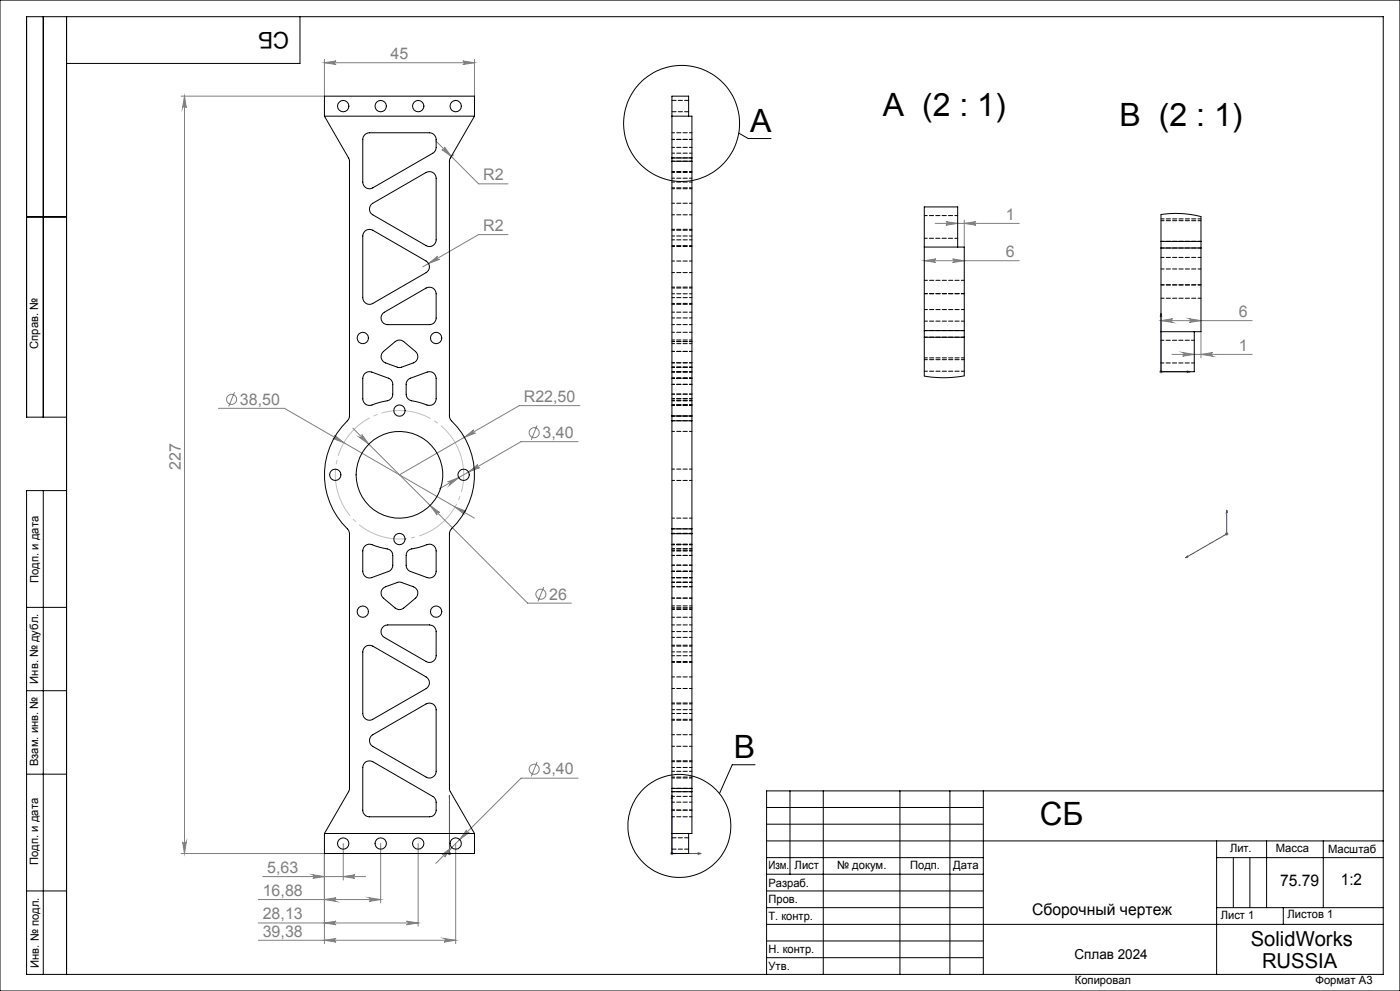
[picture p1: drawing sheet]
<svg xmlns="http://www.w3.org/2000/svg" width="420mm" height="297mm" viewBox="0 0 420 297" stroke-linecap="round" stroke-linejoin="round" font-family="sans-serif">
<g fill="none" stroke="#808080" stroke-width=".3">
<path d="M97.3 18.8l3.5-.5a.53 .53 0 0 0-.5 .5 .53 .53 0 0 0 .5 .5zM97.3 17.8v11h-43M97.3 18.8h45M138.9 18.3l3.4 .5-3.4 .5a.53 .53 0 0 0 .5-.5 .53 .53 0 0 0-.5-.5zM142.3 17.8v11M55.4 28.8l.5 3.5a.55 .55 0 0 0-.6-.5 .55 .55 0 0 0-.5 .5zM55.4 28.8v227M130.7 42.2l12.9 12.9h8.8M133.3 44.1l2.1 2.8-2.8-2.1a.54 .54 0 0 0 .7 0 .54 .54 0 0 0 0-.7zM136.2 46.4l-1.1 .9M128.6 79l2.7-2.2a.55 .55 0 0 0-.1 .7 .55 .55 0 0 0 .7 .2zM152.4 70.3h-8.8l-16.8 9.7"/>
<path d="M277.3 78.1l3.5-.5a.53 .53 0 0 0-.5 .5 .53 .53 0 0 0 .5 .6zM277.3 78.1h28.5M280.6 67h25.2M283.8 66.4l3.5 .6-3.5 .5a.53 .53 0 0 0 .5-.5 .53 .53 0 0 0-.5-.6zM285.8 77.6l3.5 .5-3.5 .6a.53 .53 0 0 0 .5-.6 .53 .53 0 0 0-.5-.5zM289.3 66v8M289.3 67l3.5-.6a.53 .53 0 0 0-.5 .6 .53 .53 0 0 0 .5 .5zM348.3 96.1h27.3M348.3 96.1l3.5-.6a.55 .55 0 0 0-.5 .6 .55 .55 0 0 0 .5 .5zM356.8 95.5l3.5 .6-3.5 .5a.55 .55 0 0 0 .5-.5 .55 .55 0 0 0-.5-.6zM360.3 99.4v7.8M70.3 117.5l-1.7 4.3"/>
<path d="M347.8 111.4h1M347.9 111.1l.8 .7M348.3 110.9v1M348.7 111.1l-.8 .7M351.6 106.2h24M354.8 105.7l3.5 .5-3.5 .5a.55 .55 0 0 0 .5-.5 .55 .55 0 0 0-.5-.5zM360.3 106.2l3.5-.5a.55 .55 0 0 0-.5 .5 .55 .55 0 0 0 .5 .5zM65.5 122.4h19.8l57 32.9M100.4 130.5l2.8 2.2-3.3-1.3a.55 .55 0 0 0 .7-.2 .55 .55 0 0 0-.2-.7zM105.9 128.3l52.4 52.5h13.1M108.5 130.2l2.1 2.9-2.8-2.1a.55 .55 0 0 0 .7 0 .55 .55 0 0 0 0-.8zM139.3 131.1l2.8-2.3a.55 .55 0 0 0-.2 .8 .55 .55 0 0 0 .7 .2z"/>
<path d="M161.1 127.5l-1.7 4.3M173.4 132.4h-17.1l-24.5 14.1M174 121.6h-18.2l-36 20.7M129 151.5l2.9 2.1a.52 .52 0 0 0-.8 0 .52 .52 0 0 0 0 .7zM134.3 144.4l3.3-1.2-2.7 2.2a.55 .55 0 0 0 .1-.8 .55 .55 0 0 0-.7-.2zM136.5 151.9l3.3 1.3a.55 .55 0 0 0-.7 .2 .55 .55 0 0 0 .2 .8zM140.5 141.5l2.8-2.3a.53 .53 0 0 0-.1 .8 .53 .53 0 0 0 .7 .2zM367.7 159.7l.7 .7M368 159.5v1M368.4 159.7l-.7 .7M163.1 175.9l-1.7 4.3M367.5 160h1"/>
<path d="M161.1 228.4l-1.7 4.3M173.4 233.2h-17.1l-25.6 25.6M54.3 255.8h43v27M54.8 252.3a.55 .55 0 0 0 .5 .5 .55 .55 0 0 0 .6-.5l-.5 3.5zM103 252.8v10.9M114.2 252.8v17.8M125.4 252.8v24.8M132.6 256.1l2.9-2.1-2.1 2.9a.54 .54 0 0 0 0-.8 .54 .54 0 0 0-.8 0zM134.3 255.8h1M134.5 255.4l.7 .7M134.8 255.3v1M135.2 255.4l-.7 .7"/>
<path d="M136.7 252.8v30M140 248.7a.54 .54 0 0 0 0 .8 .54 .54 0 0 0 .8 0l-2.9 2.1zM201.1 255.8h1M201.2 255.4l.7 .7M201.6 255.3v1M201.9 255.4l-.7 .7M77.5 269.6h36.7M77.5 276.6h47.9M78.8 262.7h30.9M93.8 262.2l3.5 .5-3.5 .5a.53 .53 0 0 0 .5-.5 .53 .53 0 0 0-.5-.5zM97.3 269.6l3.5-.5a.55 .55 0 0 0-.5 .5 .55 .55 0 0 0 .5 .6zM97.3 276.6l3.5-.5a.53 .53 0 0 0-.5 .5 .53 .53 0 0 0 .5 .5z"/>
<path d="M103 262.7l3.5-.5a.53 .53 0 0 0-.5 .5 .53 .53 0 0 0 .5 .5zM110.7 269.1l3.5 .5-3.5 .6a.55 .55 0 0 0 .5-.6 .55 .55 0 0 0-.5-.5zM122 276.1l3.4 .5-3.4 .5a.53 .53 0 0 0 .5-.5 .53 .53 0 0 0-.5-.5zM77.5 281.8h59.2M97.3 281.8l3.5-.5a.53 .53 0 0 0-.5 .5 .53 .53 0 0 0 .5 .5zM133.2 281.3l3.5 .5-3.5 .5a.53 .53 0 0 0 .5-.5 .53 .53 0 0 0-.5-.5z"/>
<circle cx="69.5" cy="119.7" r="1.51"/>
<circle cx="160.3" cy="129.7" r="1.49"/>
<circle cx="162.3" cy="178.1" r="1.51"/>
<circle cx="160.3" cy="230.5" r="1.49"/>
</g>
<g fill="none" stroke="#000" stroke-width=".3">
<path d="M0 0h420v297h-420zM13 5v120M20 5v287M90 5v14h-70M221.6 39.9l2.9 1.6h6.8M8 65h12M20 125h-12v-120h407v287h-407v-145h12M13 147v145M8 182h12M8 207h12M8 232h12M226.5 229.2h-6.8l-3.9 8.6"/>
<path d="M237 237v25M247 237v55M270 237v55M285 237v55M295 237v55M415 237h-185v55M230 257h65M230 242h65M230 247h65M230 252h185M365 252v40M365 257h50"/>
<path d="M370 257v15M375 257v15M380 252v20M397 252v20M8 267h12M230 262h65M230 267h65M230 272h65M230 277h185M365 272h50M385 272v5M230 282h65"/>
<path d="M230 287h65"/>
<circle cx="204.5" cy="37" r="17.4"/>
<circle cx="203.8" cy="247.5" r="15.4"/>
</g>
<path d="M138.3 136.7a19.2 19.2 0 0 0-32.2-7.8 19.2 19.2 0 0 0 8.6 31.9 19.2 19.2 0 0 0 23.9-22.9l-.3-1.2" fill="none" stroke="#c0c0c0" stroke-width=".3" stroke-dasharray="15.2 1.3 1.3 1.3" stroke-dashoffset="4.3" stroke-linecap="butt"/>
<g fill="none" stroke="#00f" stroke-width=".3">
<path d="M348.3 93.9l.2 .9h-.4zM348.3 93.9v17.5h8.7M356.2 111.2l.8 .2-.8 .2zM368 152.9l.2 .6-.3 .2zM368 152.9v7.1l-12.3 7.1M355.7 167.1l.6-.5v.4zM134.8 238.3v.9v-.9M134.8 238.3v17.5M201.6 238.3l.2 .9h-.4zM201.6 238.3v17.5h8.7M134.8 255.6v.4zM134.8 255.8h.1"/>
<path d="M209.4 255.6l.9 .2-.9 .2z"/>
</g>
<path d="M136.5 151.9l2.8 2.3a.55 .55 0 0 1-.2-.8 .55 .55 0 0 1 .7-.2zM100.4 130.5a.55 .55 0 0 1 .2 .7 .55 .55 0 0 1-.7 .2l3.3 1.3z" fill="#808080"/>
<g fill="#00f">
<path d="M134.8 255.6v.4zM134.8 238.3v.9z"/>
<path d="M209.4 255.6l.9 .2-.9 .2zM201.6 238.3l.2 .9h-.4z"/>
<path d="M285.2 297.1h.8zM277.1 297.1h.4zM356.2 111.2l.8 .2-.8 .2zM348.3 93.9l.2 .9h-.4zM368 152.9l.2 .6-.3 .2zM355.7 167.1l.6-.5v.4z"/>
</g>
<g fill="#808080">
<path d="M97.3 18.8l3.5-.5a.53 .53 0 0 0-.5 .5 .53 .53 0 0 0 .5 .5zM138.9 18.3l3.4 .5-3.4 .5a.53 .53 0 0 0 .5-.5 .53 .53 0 0 0-.5-.5zM139.3 131.1l3.3-1.3a.55 .55 0 0 1-.7-.2 .55 .55 0 0 1 .2-.8zM108.5 130.2a.55 .55 0 0 1 0 .8 .55 .55 0 0 1-.7 0l2.8 2.1zM129 151.5l2.1 2.8a.52 .52 0 0 1 0-.7 .52 .52 0 0 1 .8 0zM134.3 144.4a.56 .56 0 0 1 .7 .2 .56 .56 0 0 1-.1 .8l2.7-2.2zM140.5 141.5l3.4-1.3a.53 .53 0 0 1-.8-.2 .53 .53 0 0 1 .2-.8zM132.6 256.1a.54 .54 0 0 1 .8 0 .54 .54 0 0 1 0 .8l2.1-2.9zM140 248.7l-2.1 2.9 2.9-2.1a.54 .54 0 0 1-.8 0 .54 .54 0 0 1 0-.8zM93.8 262.2l3.5 .5-3.5 .5a.53 .53 0 0 0 .5-.5 .53 .53 0 0 0-.5-.5zM103 262.7l3.5-.5a.53 .53 0 0 0-.5 .5 .53 .53 0 0 0 .5 .5zM97.3 269.6l3.5-.5a.55 .55 0 0 0-.5 .5 .55 .55 0 0 0 .5 .6zM110.7 269.1l3.5 .5-3.5 .6a.55 .55 0 0 0 .5-.6 .55 .55 0 0 0-.5-.5zM97.3 276.6l3.5-.5a.53 .53 0 0 0-.5 .5 .53 .53 0 0 0 .5 .5zM122 276.1l3.4 .5-3.4 .5a.53 .53 0 0 0 .5-.5 .53 .53 0 0 0-.5-.5zM97.3 281.8l3.5-.5a.53 .53 0 0 0-.5 .5 .53 .53 0 0 0 .5 .5zM133.2 281.3l3.5 .5-3.5 .5a.53 .53 0 0 0 .5-.5 .53 .53 0 0 0-.5-.5zM128.6 79l3.3-1.3a.55 .55 0 0 1-.8-.2 .55 .55 0 0 1 .2-.7zM133.3 44.1a.54 .54 0 0 1 0 .7 .54 .54 0 0 1-.7 0l2.8 2.1zM277.3 78.1l3.5-.5a.53 .53 0 0 0-.5 .5 .53 .53 0 0 0 .5 .6zM285.8 77.6l3.5 .5-3.5 .6a.53 .53 0 0 0 .5-.6 .53 .53 0 0 0-.5-.5zM283.8 66.4l3.5 .6-3.5 .5a.53 .53 0 0 0 .5-.5 .53 .53 0 0 0-.5-.6zM289.3 67l3.5-.6a.53 .53 0 0 0-.5 .6 .53 .53 0 0 0 .5 .5zM354.8 105.7l3.5 .5-3.5 .5a.55 .55 0 0 0 .5-.5 .55 .55 0 0 0-.5-.5zM360.3 106.2l3.5-.5a.55 .55 0 0 0-.5 .5 .55 .55 0 0 0 .5 .5z"/>
<path d="M348.3 96.1l3.5-.6a.55 .55 0 0 0-.5 .6 .55 .55 0 0 0 .5 .5zM356.8 95.5l3.5 .6-3.5 .5a.55 .55 0 0 0 .5-.5 .55 .55 0 0 0-.5-.6z"/>
<path d="M55.4 28.8l.5 3.5a.55 .55 0 0 0-.6-.5 .55 .55 0 0 0-.5 .5zM54.8 252.3a.55 .55 0 0 0 .5 .5 .55 .55 0 0 0 .6-.5l-.5 3.5z"/>
</g>
<g fill="none" stroke="#000" stroke-width=".3">
<path d="M97.3 34.8l7.3 12.6 .2 .8v76.5l-.2 .9a22.8 22.8 0 0 0 0 33.4l.2 .9v76.5l-.2 .8-7.3 12.6M97.3 34.8h45M97.3 34.8v-6h45v6M142.3 34.8l-7.3 12.8-.2 .6v76.6l.3 .8a22.8 22.8 0 0 1 0 33.4l-.3 .7v76.7l.2 .8 7.3 12.6M201.6 34.8h6v12.5M206.6 34.8v-6h-5v18.5M109.4 40.4l1.4-.6h18a2.05 2.05 0 0 1 2 2v2.4a2.07 2.07 0 0 1-1 1.7l-18 10.4a1.99 1.99 0 0 1-3-1.7v-12.8l.2-.8zM201.6 47.3v1M201.6 48.3v76.4M201.6 47.3h6M201.6 48.3h6M207.6 47.3v1"/>
<path d="M207.6 48.3v76.4M109.4 69.3a2.06 2.06 0 0 1 2.4-.3l16 9.2a2.01 2.01 0 0 1 0 3.5l-16 9.2a1.99 1.99 0 0 1-3-1.7v-18.5zM111.4 61.2l16.4-9.5a2.01 2.01 0 0 1 3 1.7v18.5a2.01 2.01 0 0 1-3 1.7l-16-9.2a2.02 2.02 0 0 1-.4-3.2zM277.3 74h12v25.1M287.3 74v-12h-10v37.1M348.3 72.4v-8.1l4.1-.3 4.5 .2 3.4 .7v7.5M348.3 72.4v1.9M348.3 74.3h12M348.3 74.3v37.1h10v-12M348.3 72.4h12M360.3 72.4v1.9M360.3 74.3v25.1h-12"/>
<path d="M114.8 94l13-7.7a2.01 2.01 0 0 1 3 1.7v7.3a1.99 1.99 0 0 1-2 2h-12.5a2.01 2.01 0 0 1-1.8-1.2 2.01 2.01 0 0 1 .3-2.1zM277.3 99.1v2M277.3 99.1h12M289.3 99.1v2M109.3 112.1a1.92 1.92 0 0 1 2.2-.6l5 1.8a1.91 1.91 0 0 1 1.3 1.9v2.9a2.42 2.42 0 0 1-2.8 2.2l-2.3 .7a2.37 2.37 0 0 1-3.8-1l-.1-6.6zM115 105.3l3.6-2.9a1.99 1.99 0 0 1 2.5 0l3.5 2.9a1.99 1.99 0 0 1-.6 3.5l-4.2 1.4-4.2-1.4a1.99 1.99 0 0 1-.6-3.5zM122.4 113.8l.5-.4 5.3-1.9a2 2 0 0 1 2.6 1.9v6.1a2.1 2.1 0 0 1-3.3 1.7l-2.8-.9a2.42 2.42 0 0 1-2.9-2.2v-3.2zM277.3 101.1v11.6l4.8 .5 3.8-.1 3.4-.5v-11.5M277.3 101.1h12M201.6 126.1v32.4M201.6 124.7v1.4M201.6 126.1h6"/>
<path d="M201.6 124.7h6M207.6 126.1v32.4M207.6 124.7v1.4M201.6 158.5v1.4M201.6 158.5h6M201.6 159.9v76.4M201.6 159.9h6M207.6 158.5v1.4M207.6 159.9v76.4M109.4 163.8a2.42 2.42 0 0 1 3.3-.1l1.1 .3a6.3 6.3 0 0 1 3.6 1.2l.4 .9v3.3a2 2 0 0 1-1.3 1.9l-5 1.8a2 2 0 0 1-2.7-1.9v-6.1zM114.8 176.5l.8-.6 4.1-1.5 4.3 1.5a1.99 1.99 0 0 1 .6 3.4l-3.5 2.9a1.99 1.99 0 0 1-2.5 0l-3.6-2.9a2.01 2.01 0 0 1-.2-2.8zM122.6 164.9l4.4-1.2a2.41 2.41 0 0 1 3.6 .4l.2 1v6.1a2 2 0 0 1-2.6 1.9l-5-1.8a2 2 0 0 1-1.4-1.9l.1-3.3z"/>
<path d="M109.4 194a1.99 1.99 0 0 1 2.4-.4l16 9.3a2.04 2.04 0 0 1 0 3.5l-16 9.2a1.99 1.99 0 0 1-3-1.7v-18.5zM115.1 187.7l1.2-.4h12.5a2.05 2.05 0 0 1 2 2v7.2a2.01 2.01 0 0 1-3 1.8l-12.5-7.3a2 2 0 0 1-.2-3.3zM109.4 228.6a2.06 2.06 0 0 1 2.4-.3l18 10.4a2.07 2.07 0 0 1 1 1.7v2.4a1.99 1.99 0 0 1-2 2h-18a1.99 1.99 0 0 1-2-2v-12.8zM111.4 220.5l16.4-9.5a2.01 2.01 0 0 1 3 1.7v18.5a2.01 2.01 0 0 1-3 1.7l-16-9.2a2.06 2.06 0 0 1-.4-3.2zM201.6 236.3v1M201.6 237.3v18.5h5v-6M201.6 237.3h6M201.6 236.3h6M207.6 236.3v1M207.6 237.3v12.5h-6M97.3 249.8h45M97.3 249.8v6h45v-6"/>
<circle cx="103" cy="31.8" r="1.69"/>
<circle cx="114.2" cy="31.8" r="1.7"/>
<circle cx="125.5" cy="31.8" r="1.7"/>
<circle cx="136.7" cy="31.8" r="1.69"/>
<circle cx="108.8" cy="101.3" r="1.7"/>
<circle cx="130.8" cy="101.3" r="1.7"/>
<circle cx="119.8" cy="123.1" r="1.69"/>
<circle cx="100.6" cy="142.3" r="1.7"/>
<circle cx="119.8" cy="142.3" r="13"/>
<circle cx="139.1" cy="142.3" r="1.7"/>
<circle cx="119.8" cy="161.6" r="1.7"/>
<circle cx="108.8" cy="183.3" r="1.69"/>
<circle cx="130.8" cy="183.3" r="1.69"/>
<circle cx="103" cy="252.8" r="1.71"/>
<circle cx="114.2" cy="252.8" r="1.71"/>
<circle cx="125.5" cy="252.8" r="1.7"/>
<circle cx="136.7" cy="252.8" r="1.7"/>
</g>
<g fill="none" stroke="#000" stroke-width=".3" stroke-dasharray="1.3 .6" stroke-dashoffset=".5">
<path d="M207.6 39.8h-6M201.6 56.3h6M201.6 41.8h6M201.6 51.7h6M201.6 44.2h6M201.6 48.3h6M201.6 56.6h6M207.6 54.6h-6M207.6 45.9h-6M207.6 53.4h-6M207.6 41.8h-6M207.6 47.3h-6"/>
<path d="M207.6 51.4h-6M201.6 70.7h6M201.6 78.2h6M201.6 64.4h6M201.6 71.9h6M201.6 73.9h6M207.6 69h-6M207.6 60.9h-6M207.6 73.6h-6M207.6 68.7h-6M201.6 90.9h6M201.6 97.3h6"/>
<path d="M201.6 86.3h6M201.6 95.3h6M201.6 91.2h6M207.6 89.2h-6M207.6 81.7h-6M207.6 93.6h-6M207.6 88h-6M207.6 99.6h-6M207.6 86h-6M201.6 113.4h6M201.6 113.3h6M201.6 108.7h6"/>
<path d="M201.6 118.1h6M201.6 102.4h6M201.6 110h6M201.6 105.3h6M201.6 115.2h6M201.6 119.5h6M201.6 111.5h6M201.6 103h6M201.6 110.1h6M207.6 119.5h-6M207.6 111.5h-6M207.6 105.3h-6"/>
<path d="M207.6 115.2h-6M207.6 102.4h-6M207.6 110h-6M207.6 108.7h-6M207.6 118.1h-6M207.6 113.3h-6M207.6 113.4h-6M207.6 111.4h-6M207.6 101.9h-6M201.6 121.4h6M201.6 120.1h6M201.6 126.1h6"/>
<path d="M201.6 121.5h6M201.6 124.7h6M207.6 120.1h-6M207.6 121.4h-6M207.6 124.6h-6M207.6 129.3h-6M207.6 121.3h-6M201.6 159.9h6M201.6 144h6M201.6 155.3h6M207.6 158.5h-6M207.6 140.6h-6"/>
<path d="M207.6 159.8h-6M201.6 165.1h6M201.6 173.1h6M201.6 164.5h6M201.6 179.3h6M201.6 169.4h6M201.6 174.6h6M201.6 175.8h6M201.6 166.5h6M201.6 171.3h6M201.6 163.2h6M201.6 171.2h6"/>
<path d="M201.6 173.2h6M207.6 163.2h-6M207.6 171.2h-6M207.6 171.3h-6M207.6 175.8h-6M207.6 166.5h-6M207.6 174.6h-6M207.6 179.3h-6M207.6 169.4h-6M207.6 164.5h-6M207.6 165.1h-6M207.6 173.1h-6"/>
<path d="M207.6 163.1h-6M207.6 174.4h-6M201.6 195.4h6M201.6 191h6M201.6 182.2h6M201.6 196.5h6M201.6 185h6M201.6 182.7h6M201.6 198.5h6M207.6 193.6h-6M207.6 187.3h-6M207.6 182.2h-6"/>
<path d="M207.6 198.3h-6M207.6 189.3h-6M207.6 181.6h-6M207.6 193.4h-6M201.6 215.6h6M201.6 202.9h6M201.6 211h6M201.6 215.8h6M207.6 213.8h-6M207.6 206.3h-6M207.6 212.7h-6M207.6 210.7h-6"/>
<path d="M201.6 230h6M201.6 238.7h6M201.6 223.7h6M201.6 231.2h6M201.6 237.3h6M201.6 233.2h6M207.6 228.3h-6M207.6 220.2h-6M207.6 232.9h-6M207.6 236.3h-6M207.6 228h-6M201.6 244.8h6"/>
<path d="M201.6 242.8h6M207.6 242.8h-6M207.6 240.4h-6"/>
</g>
<path d="M201.6 33.5h5M206.6 30.1h-5M201.6 254.5h5M206.6 251.1h-5" fill="none" stroke="#000" stroke-width=".3" stroke-dasharray="1.3 .6"/>
<g fill="none" stroke="#000" stroke-width=".3" stroke-dasharray="1.3 .6" stroke-dashoffset=".3">
<path d="M348.3 77.1h12M348.3 74.3h12M348.3 66.1h12M360.3 65.6h-12M360.3 72.3h-12M277.3 88h12M277.3 92.8h12M289.3 84h-12M289.3 96.2h-12M289.3 88h-12M289.3 99.1h-12M348.3 89.4h12"/>
<path d="M348.3 85.4h12M360.3 85.4h-12M360.3 80.6h-12M277.3 107.8h12M277.3 101.1h12M289.3 111.3h-12M289.3 107.3h-12"/>
</g>
<path d="M277.3 71.4h10M287.3 64.6h-10M348.3 108.8h10M358.3 102h-10" fill="none" stroke="#000" stroke-width=".3" stroke-dasharray="1.3 .6" stroke-dashoffset=".4"/>
<g font-size="9.6">
<text x="264.9" y="34.9">A (2 : 1)</text>
<text x="225" y="39.4">A</text>
<text x="335.9" y="37.7">B (2 : 1)</text>
<text x="220.2" y="227.1">B</text>
<text x="311.9" y="247.3">СБ</text>
</g>
<text font-size="6.9" x="86.8" y="9.5" transform="rotate(-180 86.8 9.5)">СБ</text>
<g font-size="6.2">
<text x="375.2" y="283.5">SolidWorks</text>
<text x="378.6" y="290">RUSSIA</text>
</g>
<g font-size="4.8" fill="#808080">
<text x="117.2" y="17.7">45</text>
<text x="145" y="54">R2</text>
<text x="301.8" y="65.9">1</text>
<text x="145" y="69.2">R2</text>
<text x="301.8" y="77">6</text>
<text x="371.6" y="95">6</text>
<text x="371.6" y="105.1">1</text>
<text x="72" y="121.3">38,50</text>
<text x="157.1" y="120.5">R22,50</text>
<text x="162.8" y="131.3">3,40</text>
<text x="54.3" y="140.8" transform="rotate(-90 54.3 140.8)">227</text>
<text x="164.8" y="179.7">26</text>
<text x="162.8" y="232.1">3,40</text>
<text x="80.2" y="261.6">5,63</text>
<text x="78.8" y="268.5">16,88</text>
<text x="78.8" y="275.5">28,13</text>
<text x="78.8" y="280.7">39,38</text>
</g>
<g font-size="4.8">
<text x="384" y="265.6">75.79</text>
<text x="402.3" y="265.3">1:2</text>
<text x="309.6" y="274.1">Сборочный чертеж</text>
</g>
<text font-size="4.1" x="322.4" y="287.3">Сплав 2024</text>
<g font-size="3.4">
<text x="11.5" y="104.5" transform="rotate(-90 11.5 104.5)">Справ. №</text>
<text x="11.6" y="174.7" transform="rotate(-90 11.6 174.7)">Подп. и дата</text>
<text x="11.4" y="204.9" transform="rotate(-90 11.4 204.9)">Инв. № дубл.</text>
<text x="11.4" y="229.6" transform="rotate(-90 11.4 229.6)">Взам. инв. №</text>
<text x="369" y="255.5">Лит.</text>
<text x="382.8" y="255.5">Масса</text>
<text x="398.4" y="255.6">Масштаб</text>
<text x="11.4" y="259.2" transform="rotate(-90 11.4 259.2)">Подп. и дата</text>
<text x="230.5" y="260.5">Изм.</text>
<text x="238.4" y="260.4">Лист</text>
<text x="251.1" y="260.4">№ докум.</text>
<text x="273" y="260.4">Подп.</text>
<text x="286" y="260.4">Дата</text>
<text x="230.5" y="265.7">Разраб.</text>
<text x="230.5" y="275.7">Т. контр.</text>
<text x="230.6" y="270.7">Пров.</text>
<text x="366.2" y="275.3">Лист 1</text>
<text x="386.3" y="275.2">Листов 1</text>
<text x="230.6" y="285.7">Н. контр.</text>
<text x="11.6" y="290" transform="rotate(-90 11.6 290)">Инв. № подл.</text>
<text x="230.6" y="290.7">Утв.</text>
<text x="322.5" y="295">Копировал</text>
<text x="394.6" y="295">Формат А3</text>
</g>
</svg>
